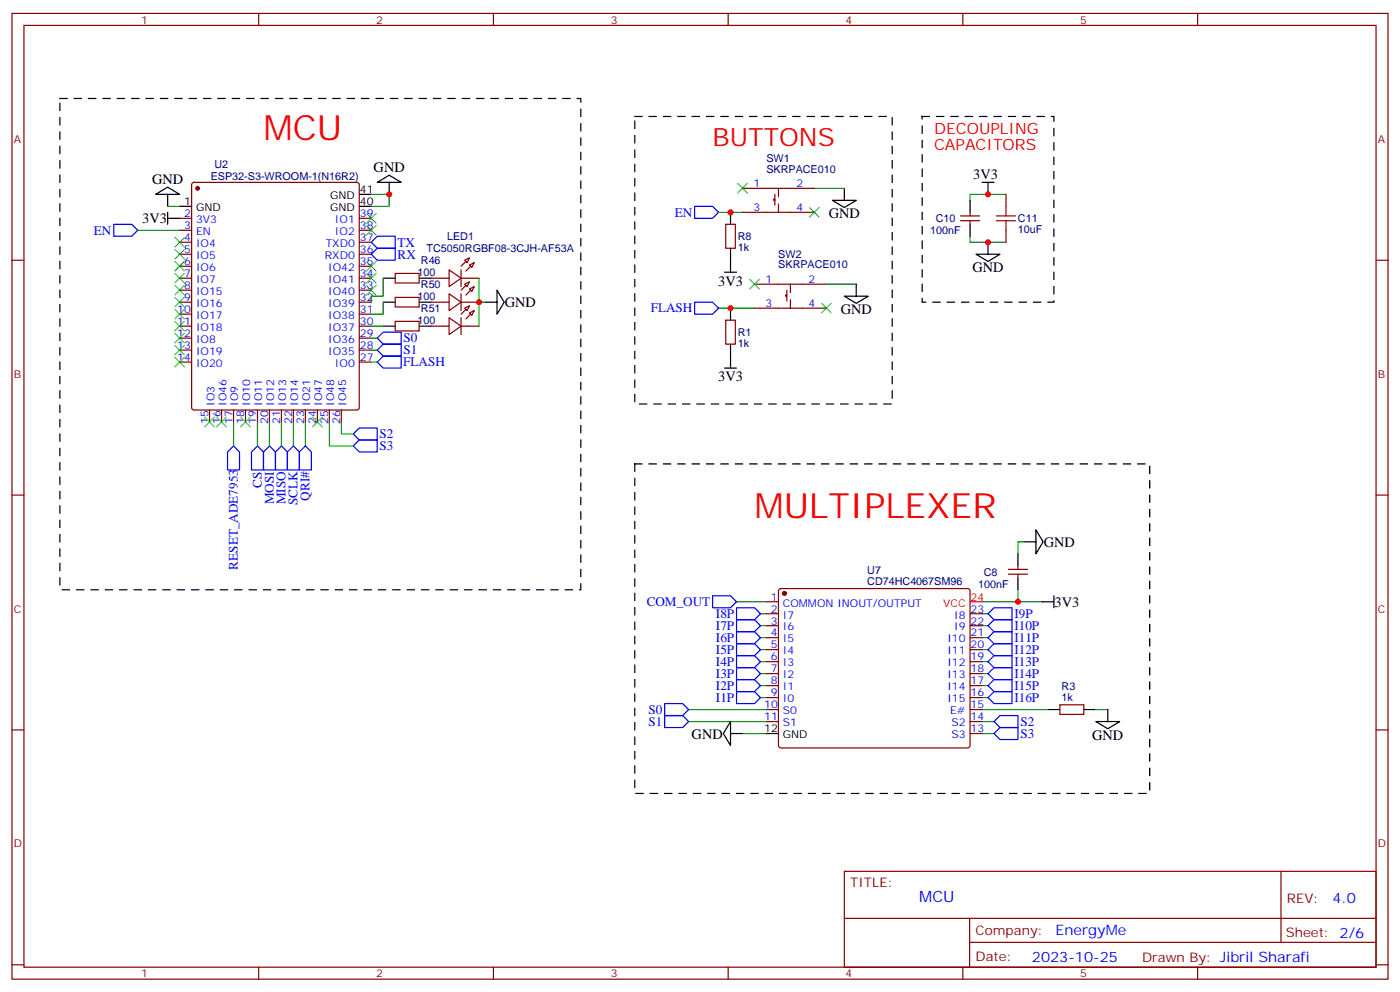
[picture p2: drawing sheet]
<svg xmlns="http://www.w3.org/2000/svg" width="412mm" height="292mm" viewBox="0 0 412 292" stroke-linecap="round" stroke-linejoin="round" font-family="sans-serif">
<g fill="none" stroke="#870000" stroke-width=".35">
<path d="M3.5 4h405.4v284.3h-405.4zM7.1 7.5h398.2v277.3h-398.2zM76.2 4v3.5M145.3 4v3.5M214.5 4v3.5M283.6 4v3.5M352.8 4v3.5M56.7 53.9l.4-.2h48l.5 .2 .2 .5v65.6l-.2 .5-.5 .2h-48l-.4-.2-.3-.5v-65.6zM218.7 55.5h21.2M228.2 58.6h-.3v.4h.3M228.2 57.2v3.2M229.3 55.5v2.4"/>
<path d="M296.3 57.2v3.5M3.5 76.6h3.6M52.9 64.3h3.5M52.9 67.8h3.5M52.9 71.3h3.5M52.9 74.9h3.5M52.9 78.4h3.5M105.8 64.3h3.6M105.8 67.8h3.6M105.8 71.3h3.6M105.8 74.9h3.6M105.8 78.4h3.6"/>
<path d="M132.3 79.4l3.5 2.5-3.5 2.5zM135.8 79.4v5M136.9 76.6l1.4-.7-.7 1.4zM138.3 78l1.4-.7-.7 1.4zM213.8 66h2.8v7.1h-2.8zM218.7 62.5h21.2M229.3 60v2.5M282.9 65h5.7M282.9 63.6h5.7M285.8 62.5v1.1M285.8 65v1M296.3 67.8v3.5"/>
<path d="M405.3 76.6h3.6M52.9 81.9h3.5M52.9 85.4h3.5M52.9 89h3.5M52.9 92.5h3.5M52.9 96h3.5M52.9 99.6h3.5M105.8 81.9h3.6M105.8 85.4h3.6M105.8 89h3.6M105.8 92.5h3.6M105.8 96h3.6"/>
<path d="M105.8 99.6h3.6M116.4 80.5h7.1v2.8h-7.1zM116.4 87.6h7.1v2.8h-7.1zM116.4 94.6h7.1v2.8h-7.1zM127 81.9h5.3M127 89h5.3M127 96h5.3M132.3 93.6l3.5 2.4-3.5 2.5zM132.3 86.5l3.5 2.5-3.5 2.4zM135.8 81.9h5.3M135.8 89h5.3M135.8 96h5.3"/>
<path d="M135.8 86.5v4.9M135.8 93.6v4.9M136.9 90.7l1.4-.7-.7 1.4zM136.9 83.7l1.4-.7-.7 1.4zM138.3 92.1l1.4-.7-.7 1.5zM138.3 85.1l1.4-.7-.7 1.4zM213.8 94.3h2.8v7h-2.8zM222.2 83.7h21.2M222.2 90.7h21.2M231.8 86.9h-.4v.3h.4M231.8 85.4v3.2M232.8 83.7v2.4"/>
<path d="M232.8 88.3v2.4M52.9 103.1h3.5M52.9 106.6h3.5M105.8 103.1h3.6M105.8 106.6h3.6M61.7 120.7v3.5M65.3 120.7v3.5M68.8 120.7v3.5M72.3 120.7v3.5M75.8 120.7v3.5M79.4 120.7v3.5M82.9 120.7v3.5"/>
<path d="M86.4 120.7v3.5M90 120.7v3.5M93.5 120.7v3.5M97 120.7v3.5M100.5 120.7v3.5M3.5 145.8h3.6M405.3 145.8h3.6M225.8 177.2h3.5M229.5 173.5l.5-.2h55l.5 .2 .3 .5v45.5l-.3 .5-.5 .2h-55l-.5-.2-.2-.5v-45.5zM297 169.1h5.7M297 167.6h5.7M299.9 166.6v1"/>
<path d="M299.9 169.1v1M225.8 180.7h3.5M225.8 184.2h3.5M225.8 187.7h3.5M225.8 191.3h3.5M225.8 194.8h3.5M225.8 198.3h3.5M285.8 180.7h3.5M285.8 184.2h3.5M285.8 187.7h3.5M285.8 191.3h3.5M285.8 194.8h3.5"/>
<path d="M285.8 198.3h3.5M3.5 214.9h3.6M225.8 201.9h3.5M225.8 205.4h3.5M225.8 208.9h3.5M225.8 212.4h3.5M285.8 201.9h3.5M285.8 205.4h3.5M285.8 208.9h3.5M285.8 212.4h3.5M285.8 216h3.5M312.2 207.5h7.1v2.8h-7.1z"/>
<path d="M405.3 214.9h3.6M248.7 256.5h156.6v28.3h-156.6zM377.3 256.6v20.8M248.7 270.4h156.5M285.6 277.4h119.6M285.6 270.4v14.1M3.5 284.1h3.6M76.2 284.8v3.5M145.3 284.8v3.5M214.5 284.8v3.5M283.6 284.8v3.5M352.8 284.8v3.5"/>
<path d="M405.3 284.1h3.6"/>
</g>
<g fill="none" stroke="#000" stroke-width=".35">
<path d="M45.9 57.2l3.5-2.1 3.5 2.1zM49.4 57.2v3.5M105.8 57.2h3.6M111.1 53.7l3.6-2.1 3.5 2.1zM114.7 53.7v3.5M245.2 59h7l-3.5 2.1zM248.7 55.5v3.5M285.8 59v3.5M289.3 53.7h3.5M291 53.7v3.5M49.4 64.3h3.5M49.4 62.5v3.5"/>
<path d="M52.9 60.7h3.5M105.8 60.7h3.6M215.2 62.5v3.5M215.2 73.1v7.1M285.8 66v3.6M287.5 74.9h7.1l-3.6 2.1zM291 71.3v3.6M112.9 89h3.5M112.9 81.9h3.5M112.9 96h3.5M123.5 89h3.5M123.5 81.9h3.5"/>
<path d="M123.5 96h3.5M142.9 89h3.5M146.4 85.4l2.1 3.6-2.1 3.5zM213.4 80.2h3.6M215.2 90.7v3.6M248.7 87.2h7.1l-3.6 2.1zM252.2 83.7v3.5M213.4 108.4h3.6M215.2 101.3v7.1M301.6 159.5h3.6M305.2 156l2.1 3.5-2.1 3.6zM299.9 163.1v3.5"/>
<path d="M299.9 170.1v3.5M306.9 177.2h3.5M310.4 175.4v3.5M215.2 212.4v7.1l-2.1-3.5zM215.2 216h3.5M225.8 216h3.5M308.7 208.9h3.5M319.3 208.9h3.5M322.8 212.4h7l-3.5 2.2zM326.3 208.9v3.5"/>
</g>
<g fill="none" stroke="#008700" stroke-width=".35">
<path d="M109.4 57.2h5.3v3.5h-5.3M239.9 55.5h8.8M296.3 57.2h-10.5v1.8M40.6 67.8h12.3M49.4 60.7h3.5M211.7 62.5h7M285.8 69.6v1.7h10.5M109.4 99.6h1.7M109.4 96h3.5M112.9 81.9v5.3h-3.5v1.8M112.9 89v3.5h-3.5M141.1 81.9v14.1"/>
<path d="M141.1 89h1.8M211.7 90.7h10.5M243.4 83.7h8.8M109.4 103.1h1.7M109.4 106.6h1.7M68.8 124.2v7.1M75.8 124.2v7.1M79.4 124.2v7.1M82.9 124.2v7.1M86.4 124.2v7.1M90 124.2v7.1M97 124.2v7.1h7.1"/>
<path d="M100.5 124.2v3.6h3.6M301.6 159.5h-1.7v3.6M217 177.2h8.8M289.3 177.2h17.6M299.9 173.6v3.6M224 180.7h1.8M224 184.2h1.8M224 187.7h1.8M224 194.8h1.8M224 191.3h1.8M224 198.3h1.8M289.3 180.7h1.7"/>
<path d="M289.3 184.2h1.7M289.3 187.7h1.7M289.3 194.8h1.7M289.3 191.3h1.7M289.3 198.3h1.7M202.8 212.4h23M202.8 208.9h23M218.7 216h7.1M224 205.4h1.8M224 201.9h1.8M289.3 205.4h1.7M289.3 201.9h1.7"/>
<path d="M289.3 216h3.5M289.3 212.4h3.5M289.3 208.9h19.4M322.8 208.9h3.5"/>
</g>
<path d="M17.6 29h153.5v144.6h-153.5zM187 34.3h75.8v84.7h-75.8zM271.6 34.3h38.8v54.7h-38.8zM187 136.6h151.7v97h-151.7z" fill="none" stroke="#000" stroke-width=".35" stroke-dasharray="2.1 2.1"/>
<path d="M293.5 65h5.7M293.5 63.6h5.7M296.3 60.7v2.9M296.3 65v2.8" fill="none" stroke="#a10000" stroke-width=".35"/>
<g fill="none" stroke="#00f" stroke-width=".35">
<path d="M33.5 66h5.3l1.8 1.8-1.8 1.8h-5.3zM109.4 71.3l1.7-1.7h5.3v3.5h-5.3zM109.4 74.9l1.7-1.8h5.3v3.5h-5.3zM204.6 60.7h5.3l1.8 1.8-1.8 1.8h-5.3zM111.1 99.6l1.8-1.8h5.3v3.5h-5.3zM204.6 89h5.3l1.8 1.7-1.8 1.8h-5.3zM111.1 106.6l1.8-1.8h5.3v3.6h-5.3zM111.1 103.1l1.8-1.8h5.3v3.5h-5.3zM68.8 131.3l1.8 1.8v5.3h-3.6v-5.3zM75.8 131.3l1.8 1.8v5.3h-3.5v-5.3zM79.4 131.3l1.7 1.8v5.3h-3.5v-5.3zM82.9 131.3l1.8 1.8v5.3h-3.6v-5.3z"/>
<path d="M86.4 131.3l1.8 1.8v5.3h-3.5v-5.3zM90 131.3l1.7 1.8v5.3h-3.5v-5.3zM104.1 131.3l1.7-1.8h5.3v3.6h-5.3zM104.1 127.8l1.7-1.8h5.3v3.5h-5.3zM209.9 175.4h5.3l1.8 1.8-1.8 1.7h-5.3zM217 178.9h5.2l1.8 1.8-1.8 1.8h-5.2zM217 182.5h5.2l1.8 1.7-1.8 1.8h-5.2zM217 186h5.2l1.8 1.7-1.8 1.8h-5.2zM217 189.5h5.2l1.8 1.8-1.8 1.7h-5.2zM217 193h5.2l1.8 1.8-1.8 1.8h-5.2zM217 196.6h5.2l1.8 1.7-1.8 1.8h-5.2zM291 198.3l1.8-1.7h5.3v3.5h-5.3z"/>
<path d="M291 194.8l1.8-1.8h5.3v3.6h-5.3zM291 191.3l1.8-1.8h5.3v3.5h-5.3zM291 187.7l1.8-1.7h5.3v3.5h-5.3zM291 184.2l1.8-1.7h5.3v3.5h-5.3zM291 180.7l1.8-1.8h5.3v3.6h-5.3zM195.8 210.7h5.3l1.7 1.7-1.7 1.8h-5.3zM195.8 207.2h5.3l1.7 1.7-1.7 1.8h-5.3zM217 200.1h5.2l1.8 1.8-1.8 1.7h-5.2zM217 203.6h5.2l1.8 1.8-1.8 1.8h-5.2zM291 205.4l1.8-1.8h5.3v3.6h-5.3zM292.8 200.1h5.3v3.5h-5.3l-1.8-1.7zM292.8 216l1.8-1.8h5.3v3.5h-5.3z"/>
<path d="M292.8 212.4l1.8-1.7h5.3v3.5h-5.3z"/>
</g>
<g fill="#870000" stroke="#870000" stroke-width=".35">
<path d="M138.6 92.5l-1.4 1.4z"/>
<path d="M135.8 92.5l1.4-1.4z"/>
<path d="M138.6 78.4l-1.4 1.4z"/>
<path d="M135.8 78.4l1.4-1.4z"/>
<path d="M135.8 85.4l1.4-1.4z"/>
<path d="M137.2 86.9l1.4-1.5z"/>
<circle cx="58.2" cy="55.5" r=".53"/>
<circle cx="231.1" cy="174.7" r=".53"/>
</g>
<g fill="none" stroke="#3c3" stroke-width=".35">
<path d="M217.3 54l2.8 2.9M220.1 54l-2.8 2.9M51.5 77l2.8 2.8M51.5 73.4l2.8 2.9M51.5 69.9l2.8 2.8M54.3 77l-2.8 2.8M54.3 73.4l-2.8 2.9M54.3 69.9l-2.8 2.8M107.9 77l2.9 2.8M107.9 62.9l2.9 2.8M107.9 66.4l2.9 2.8M110.8 77l-2.9 2.8"/>
<path d="M110.8 62.9l-2.9 2.8M110.8 66.4l-2.9 2.8M238.5 61.1l2.8 2.8M241.3 61.1l-2.8 2.8M51.5 91.1l2.8 2.8M51.5 84l2.8 2.9M51.5 80.5l2.8 2.8M51.5 94.6l2.8 2.8M51.5 87.6l2.8 2.8M51.5 98.1l2.8 2.9M54.3 91.1l-2.8 2.8M54.3 84l-2.8 2.9"/>
<path d="M54.3 80.5l-2.8 2.8M54.3 94.6l-2.8 2.8M54.3 87.6l-2.8 2.8M54.3 98.1l-2.8 2.9M107.9 84l2.9 2.9M107.9 80.5l2.9 2.8M110.8 84l-2.9 2.9M110.8 80.5l-2.9 2.8M220.8 82.3l2.9 2.8M223.7 82.3l-2.9 2.8M242 89.3l2.8 2.8M244.8 89.3l-2.8 2.8"/>
<path d="M51.5 101.7l2.8 2.8M51.5 105.2l2.8 2.8M54.3 101.7l-2.8 2.8M54.3 105.2l-2.8 2.8M60.3 122.8l2.8 2.9M63.1 122.8l-2.8 2.9M63.9 122.8l2.8 2.9M66.7 122.8l-2.8 2.9M70.9 122.8l2.8 2.9M73.7 122.8l-2.8 2.9M92.1 122.8l2.8 2.9M94.9 122.8l-2.8 2.9"/>
</g>
<path d="M285.8 177.2h3.5" fill="none" stroke="#f00" stroke-width=".35"/>
<g fill="#c00">
<circle cx="291" cy="57.2" r=".88"/>
<circle cx="291" cy="71.3" r=".88"/>
<circle cx="114.7" cy="57.2" r=".88"/>
<circle cx="299.9" cy="177.2" r=".88"/>
<circle cx="215.2" cy="62.5" r=".88"/>
<circle cx="215.2" cy="90.7" r=".88"/>
<circle cx="141.1" cy="89" r=".88"/>
</g>
<g font-size="10.2" fill="#f00">
<text x="77.6" y="41.3">MCU</text>
<text x="222.2" y="152.5">MULTIPLEXER</text>
</g>
<text font-size="7.4" fill="#f00" x="209.9" y="43.1">BUTTONS</text>
<g font-size="4.6" fill="#f00">
<text x="275.2" y="39.6">DECOUPLING</text>
<text x="275.2" y="44.2">CAPACITORS</text>
</g>
<text font-size="4.6" fill="#00f" x="270.8" y="265.6">MCU</text>
<g font-size="4.2">
<text x="110.1" y="50.5">GND</text>
<text x="286.7" y="52.6">3V3</text>
<text x="44.8" y="54">GND</text>
<text x="41.9" y="65.7">3V3</text>
<text x="244.1" y="64.3">GND</text>
<text x="286.5" y="80.2">GND</text>
<text x="211.6" y="84.1">3V3</text>
<text x="148.7" y="90.5">GND</text>
<text x="247.6" y="92.5">GND</text>
<text x="211.6" y="112.3">3V3</text>
<text x="307.4" y="160.9">GND</text>
<text x="310.6" y="178.6">3V3</text>
<text x="203.7" y="217.5">GND</text>
<text x="321.7" y="217.7">GND</text>
</g>
<g font-size="4.2" fill="#00f">
<text x="392.5" y="265.8">4.0</text>
<text x="310.9" y="275.4">EnergyMe</text>
<text x="304" y="283.2">2023-10-25</text>
</g>
<g font-size="3.9" fill="#00f">
<text x="198.7" y="63.8">EN</text>
<text x="27.6" y="69.1">EN</text>
<text x="117.1" y="72.6">TX</text>
<text x="117.1" y="76.1">RX</text>
<text x="191.7" y="92">FLASH</text>
<text x="118.9" y="100.8">S0</text>
<text x="118.8" y="107.9">FLASH</text>
<text x="118.9" y="104.3">S1</text>
<text x="111.8" y="129">S2</text>
<text x="111.8" y="132.6">S3</text>
<text x="77.1" y="143.7" transform="rotate(-90 77.1 143.7)">CS</text>
<text x="80.6" y="148.5" transform="rotate(-90 80.6 148.5)">MOSI</text>
<text x="84.1" y="148.5" transform="rotate(-90 84.1 148.5)">MISO</text>
<text x="87.7" y="148.7" transform="rotate(-90 87.7 148.7)">SCLK</text>
<text x="91.2" y="147.4" transform="rotate(-90 91.2 147.4)">QRI#</text>
<text x="70" y="167.7" transform="rotate(-90 70 167.7)">RESET_ADE7953</text>
<text x="190.5" y="178.4">COM_OUT</text>
<text x="210.9" y="181.9">I8P</text>
<text x="210.9" y="185.5">I7P</text>
<text x="298.8" y="185.5">I10P</text>
<text x="298.8" y="181.9">I9P</text>
<text x="210.9" y="189">I6P</text>
<text x="298.8" y="189">I11P</text>
<text x="210.9" y="192.5">I5P</text>
<text x="210.9" y="196.1">I4P</text>
<text x="298.8" y="196.1">I13P</text>
<text x="298.8" y="192.5">I12P</text>
<text x="210.9" y="199.6">I3P</text>
<text x="210.9" y="203.1">I2P</text>
<text x="298.8" y="199.6">I14P</text>
<text x="298.8" y="203.1">I15P</text>
<text x="210.9" y="206.6">I1P</text>
<text x="298.8" y="206.6">I16P</text>
<text x="191" y="213.7">S1</text>
<text x="191" y="210.2">S0</text>
<text x="300.6" y="213.7">S2</text>
<text x="300.6" y="217.2">S3</text>
</g>
<g font-size="3.9" fill="#800">
<text x="250.5" y="261.1">TITLE:</text>
<text x="379.1" y="265.8">REV:</text>
<text x="287.4" y="275.3">Company:</text>
<text x="378.7" y="275.9">Sheet: 2/6</text>
<text x="287.4" y="283">Date:</text>
<text x="336.4" y="283.1">Drawn By: Jibril Sharafi</text>
</g>
<g font-size="3.2" fill="#800">
<text x="41.6" y="6.9">1</text>
<text x="110.8" y="6.9">2</text>
<text x="179.9" y="6.9">3</text>
<text x="249.1" y="6.9">4</text>
<text x="318.2" y="6.9">5</text>
<text x="4.1" y="42.1">A</text>
<text x="405.9" y="42.1">A</text>
<text x="4.1" y="111.2">B</text>
<text x="405.9" y="111.2">B</text>
<text x="4.1" y="180.3">C</text>
<text x="405.9" y="180.3">C</text>
<text x="4.1" y="249.5">D</text>
<text x="405.9" y="249.5">D</text>
<text x="41.6" y="287.8">1</text>
<text x="110.8" y="287.8">2</text>
<text x="179.9" y="287.8">3</text>
<text x="249.1" y="287.8">4</text>
<text x="318.2" y="287.8">5</text>
</g>
<g font-size="3.2" fill="#000080">
<text x="225.7" y="47.6">SW1</text>
<text x="62.1" y="53">ESP32-S3-WROOM-1(N16R2)</text>
<text x="63.2" y="49.5">U2</text>
<text x="225.7" y="50.8">SKRPACE010</text>
<text x="275.7" y="65.4">C10</text>
<text x="299.9" y="65.4">C11</text>
<text x="131.7" y="70.7">LED1</text>
<text x="217.3" y="70.8">R8</text>
<text x="274" y="68.9">100nF</text>
<text x="299.9" y="68.6">10uF</text>
<text x="124" y="77.8">R46</text>
<text x="125.6" y="74.2">TC5050RGBF08-3CJH-AF53A</text>
<text x="217.3" y="73.9">1k</text>
<text x="229.3" y="75.9">SW2</text>
<text x="123" y="81.3">100</text>
<text x="229.3" y="79">SKRPACE010</text>
<text x="123" y="88.3">100</text>
<text x="124" y="84.8">R50</text>
<text x="123" y="95.4">100</text>
<text x="124" y="91.9">R51</text>
<text x="217.3" y="99">R1</text>
<text x="217.3" y="102.1">1k</text>
<text x="255.5" y="172.2">CD74HC4067SM96</text>
<text x="255.5" y="169.1">U7</text>
<text x="288.1" y="173">100nF</text>
<text x="289.8" y="169.5">C8</text>
<text x="312.7" y="203.2">R3</text>
<text x="312.7" y="206.4">1k</text>
</g>
<g font-size="3.2">
<text x="97.2" y="58.6">GND</text>
<text x="106" y="56.9">41</text>
<text x="54.3" y="60.4">1</text>
<text x="57.7" y="62.2">GND</text>
<text x="97.2" y="62.2">GND</text>
<text x="106" y="60.4">40</text>
<text x="225.1" y="215.6">12</text>
<text x="230.6" y="217.4">GND</text>
</g>
<g font-size="3.2" fill="#00f">
<text x="222" y="55.1">1</text>
<text x="234.6" y="55.1">2</text>
<text x="54.3" y="63.9">2</text>
<text x="57.7" y="65.7">3V3</text>
<text x="98.7" y="65.7">IO1</text>
<text x="106" y="63.9">39</text>
<text x="222" y="62.2">3</text>
<text x="234.6" y="62.2">4</text>
<text x="54.3" y="71">4</text>
<text x="54.3" y="67.5">3</text>
<text x="57.7" y="69.2">EN</text>
<text x="98.7" y="69.2">IO2</text>
<text x="106" y="67.5">38</text>
<text x="106" y="71">37</text>
<text x="54.3" y="74.5">5</text>
<text x="57.7" y="76.3">IO5</text>
<text x="57.7" y="72.7">IO4</text>
<text x="95.7" y="76.3">RXD0</text>
<text x="95.9" y="72.7">TXD0</text>
<text x="106" y="74.5">36</text>
<text x="54.3" y="81.6">7</text>
<text x="54.3" y="78">6</text>
<text x="57.7" y="83.3">IO7</text>
<text x="57.7" y="79.8">IO6</text>
<text x="96.7" y="79.8">IO42</text>
<text x="96.7" y="83.3">IO41</text>
<text x="106" y="78">35</text>
<text x="106" y="81.6">34</text>
<text x="225.5" y="83.3">1</text>
<text x="238.1" y="83.3">2</text>
<text x="54.3" y="88.6">9</text>
<text x="54.3" y="85.1">8</text>
<text x="57.7" y="86.9">IO15</text>
<text x="96.7" y="86.9">IO40</text>
<text x="106" y="85.1">33</text>
<text x="106" y="88.6">32</text>
<text x="52.2" y="95.7">11</text>
<text x="52.2" y="92.1">10</text>
<text x="57.7" y="93.9">IO17</text>
<text x="57.7" y="90.4">IO16</text>
<text x="96.7" y="90.4">IO39</text>
<text x="96.7" y="93.9">IO38</text>
<text x="106" y="92.1">31</text>
<text x="106" y="95.7">30</text>
<text x="225.5" y="90.4">3</text>
<text x="238.1" y="90.4">4</text>
<text x="52.2" y="99.2">12</text>
<text x="57.7" y="101">IO8</text>
<text x="57.7" y="97.4">IO18</text>
<text x="96.7" y="97.4">IO37</text>
<text x="96.7" y="101">IO36</text>
<text x="106" y="99.2">29</text>
<text x="52.2" y="106.3">14</text>
<text x="52.2" y="102.7">13</text>
<text x="57.7" y="104.5">IO19</text>
<text x="96.7" y="104.5">IO35</text>
<text x="106" y="102.7">28</text>
<text x="106" y="106.3">27</text>
<text x="57.7" y="108">IO20</text>
<text x="98.7" y="108">IO0</text>
<text x="63.1" y="119.4" transform="rotate(-90 63.1 119.4)">IO3</text>
<text x="66.7" y="119.4" transform="rotate(-90 66.7 119.4)">IO46</text>
<text x="70.2" y="119.4" transform="rotate(-90 70.2 119.4)">IO9</text>
<text x="73.7" y="119.4" transform="rotate(-90 73.7 119.4)">IO10</text>
<text x="77.3" y="119.4" transform="rotate(-90 77.3 119.4)">IO11</text>
<text x="80.8" y="119.4" transform="rotate(-90 80.8 119.4)">IO12</text>
<text x="84.3" y="119.4" transform="rotate(-90 84.3 119.4)">IO13</text>
<text x="87.8" y="119.4" transform="rotate(-90 87.8 119.4)">IO14</text>
<text x="91.4" y="119.4" transform="rotate(-90 91.4 119.4)">IO21</text>
<text x="94.9" y="119.4" transform="rotate(-90 94.9 119.4)">IO47</text>
<text x="98.4" y="119.4" transform="rotate(-90 98.4 119.4)">IO48</text>
<text x="102" y="119.4" transform="rotate(-90 102 119.4)">IO45</text>
<text x="61.4" y="124.9" transform="rotate(-90 61.4 124.9)">15</text>
<text x="64.9" y="124.9" transform="rotate(-90 64.9 124.9)">16</text>
<text x="68.4" y="124.9" transform="rotate(-90 68.4 124.9)">17</text>
<text x="72" y="124.9" transform="rotate(-90 72 124.9)">18</text>
<text x="75.5" y="124.9" transform="rotate(-90 75.5 124.9)">19</text>
<text x="79" y="124.9" transform="rotate(-90 79 124.9)">20</text>
<text x="82.5" y="124.9" transform="rotate(-90 82.5 124.9)">21</text>
<text x="86.1" y="124.9" transform="rotate(-90 86.1 124.9)">22</text>
<text x="89.6" y="124.9" transform="rotate(-90 89.6 124.9)">23</text>
<text x="93.1" y="124.9" transform="rotate(-90 93.1 124.9)">24</text>
<text x="96.7" y="124.9" transform="rotate(-90 96.7 124.9)">25</text>
<text x="100.2" y="124.9" transform="rotate(-90 100.2 124.9)">26</text>
<text x="227.1" y="176.8">1</text>
<text x="230.6" y="178.6">COMMON INOUT/OUTPUT</text>
<text x="227.1" y="180.3">2</text>
<text x="227.1" y="183.9">3</text>
<text x="230.6" y="182.1">I7</text>
<text x="230.6" y="185.6">I6</text>
<text x="281.1" y="185.6">I9</text>
<text x="281.1" y="182.1">I8</text>
<text x="285.9" y="183.9">22</text>
<text x="285.9" y="180.3">23</text>
<text x="227.1" y="187.4">4</text>
<text x="227.1" y="190.9">5</text>
<text x="230.6" y="189.2">I5</text>
<text x="279.1" y="189.2">I10</text>
<text x="285.9" y="190.9">20</text>
<text x="285.9" y="187.4">21</text>
<text x="227.1" y="194.5">6</text>
<text x="227.1" y="198">7</text>
<text x="230.6" y="192.7">I4</text>
<text x="230.6" y="196.2">I3</text>
<text x="279.1" y="196.2">I12</text>
<text x="279.1" y="192.7">I11</text>
<text x="285.9" y="198">18</text>
<text x="285.9" y="194.5">19</text>
<text x="227.1" y="201.5">8</text>
<text x="230.6" y="199.7">I2</text>
<text x="230.6" y="203.3">I1</text>
<text x="279.1" y="203.3">I14</text>
<text x="279.1" y="199.7">I13</text>
<text x="285.9" y="201.5">17</text>
<text x="225.1" y="208.6">10</text>
<text x="227.1" y="205">9</text>
<text x="230.6" y="206.8">I0</text>
<text x="279.1" y="206.8">I15</text>
<text x="285.9" y="208.6">15</text>
<text x="285.9" y="205">16</text>
<text x="225.1" y="212.1">11</text>
<text x="230.6" y="210.3">S0</text>
<text x="230.6" y="213.9">S1</text>
<text x="279.8" y="210.3">E#</text>
<text x="280.3" y="213.9">S2</text>
<text x="285.9" y="215.6">13</text>
<text x="285.9" y="212.1">14</text>
<text x="280.3" y="217.4">S3</text>
</g>
<g font-size="3.2" fill="#f00">
<text x="277.8" y="178.6">VCC</text>
<text x="285.9" y="176.8">24</text>
</g>
</svg>
